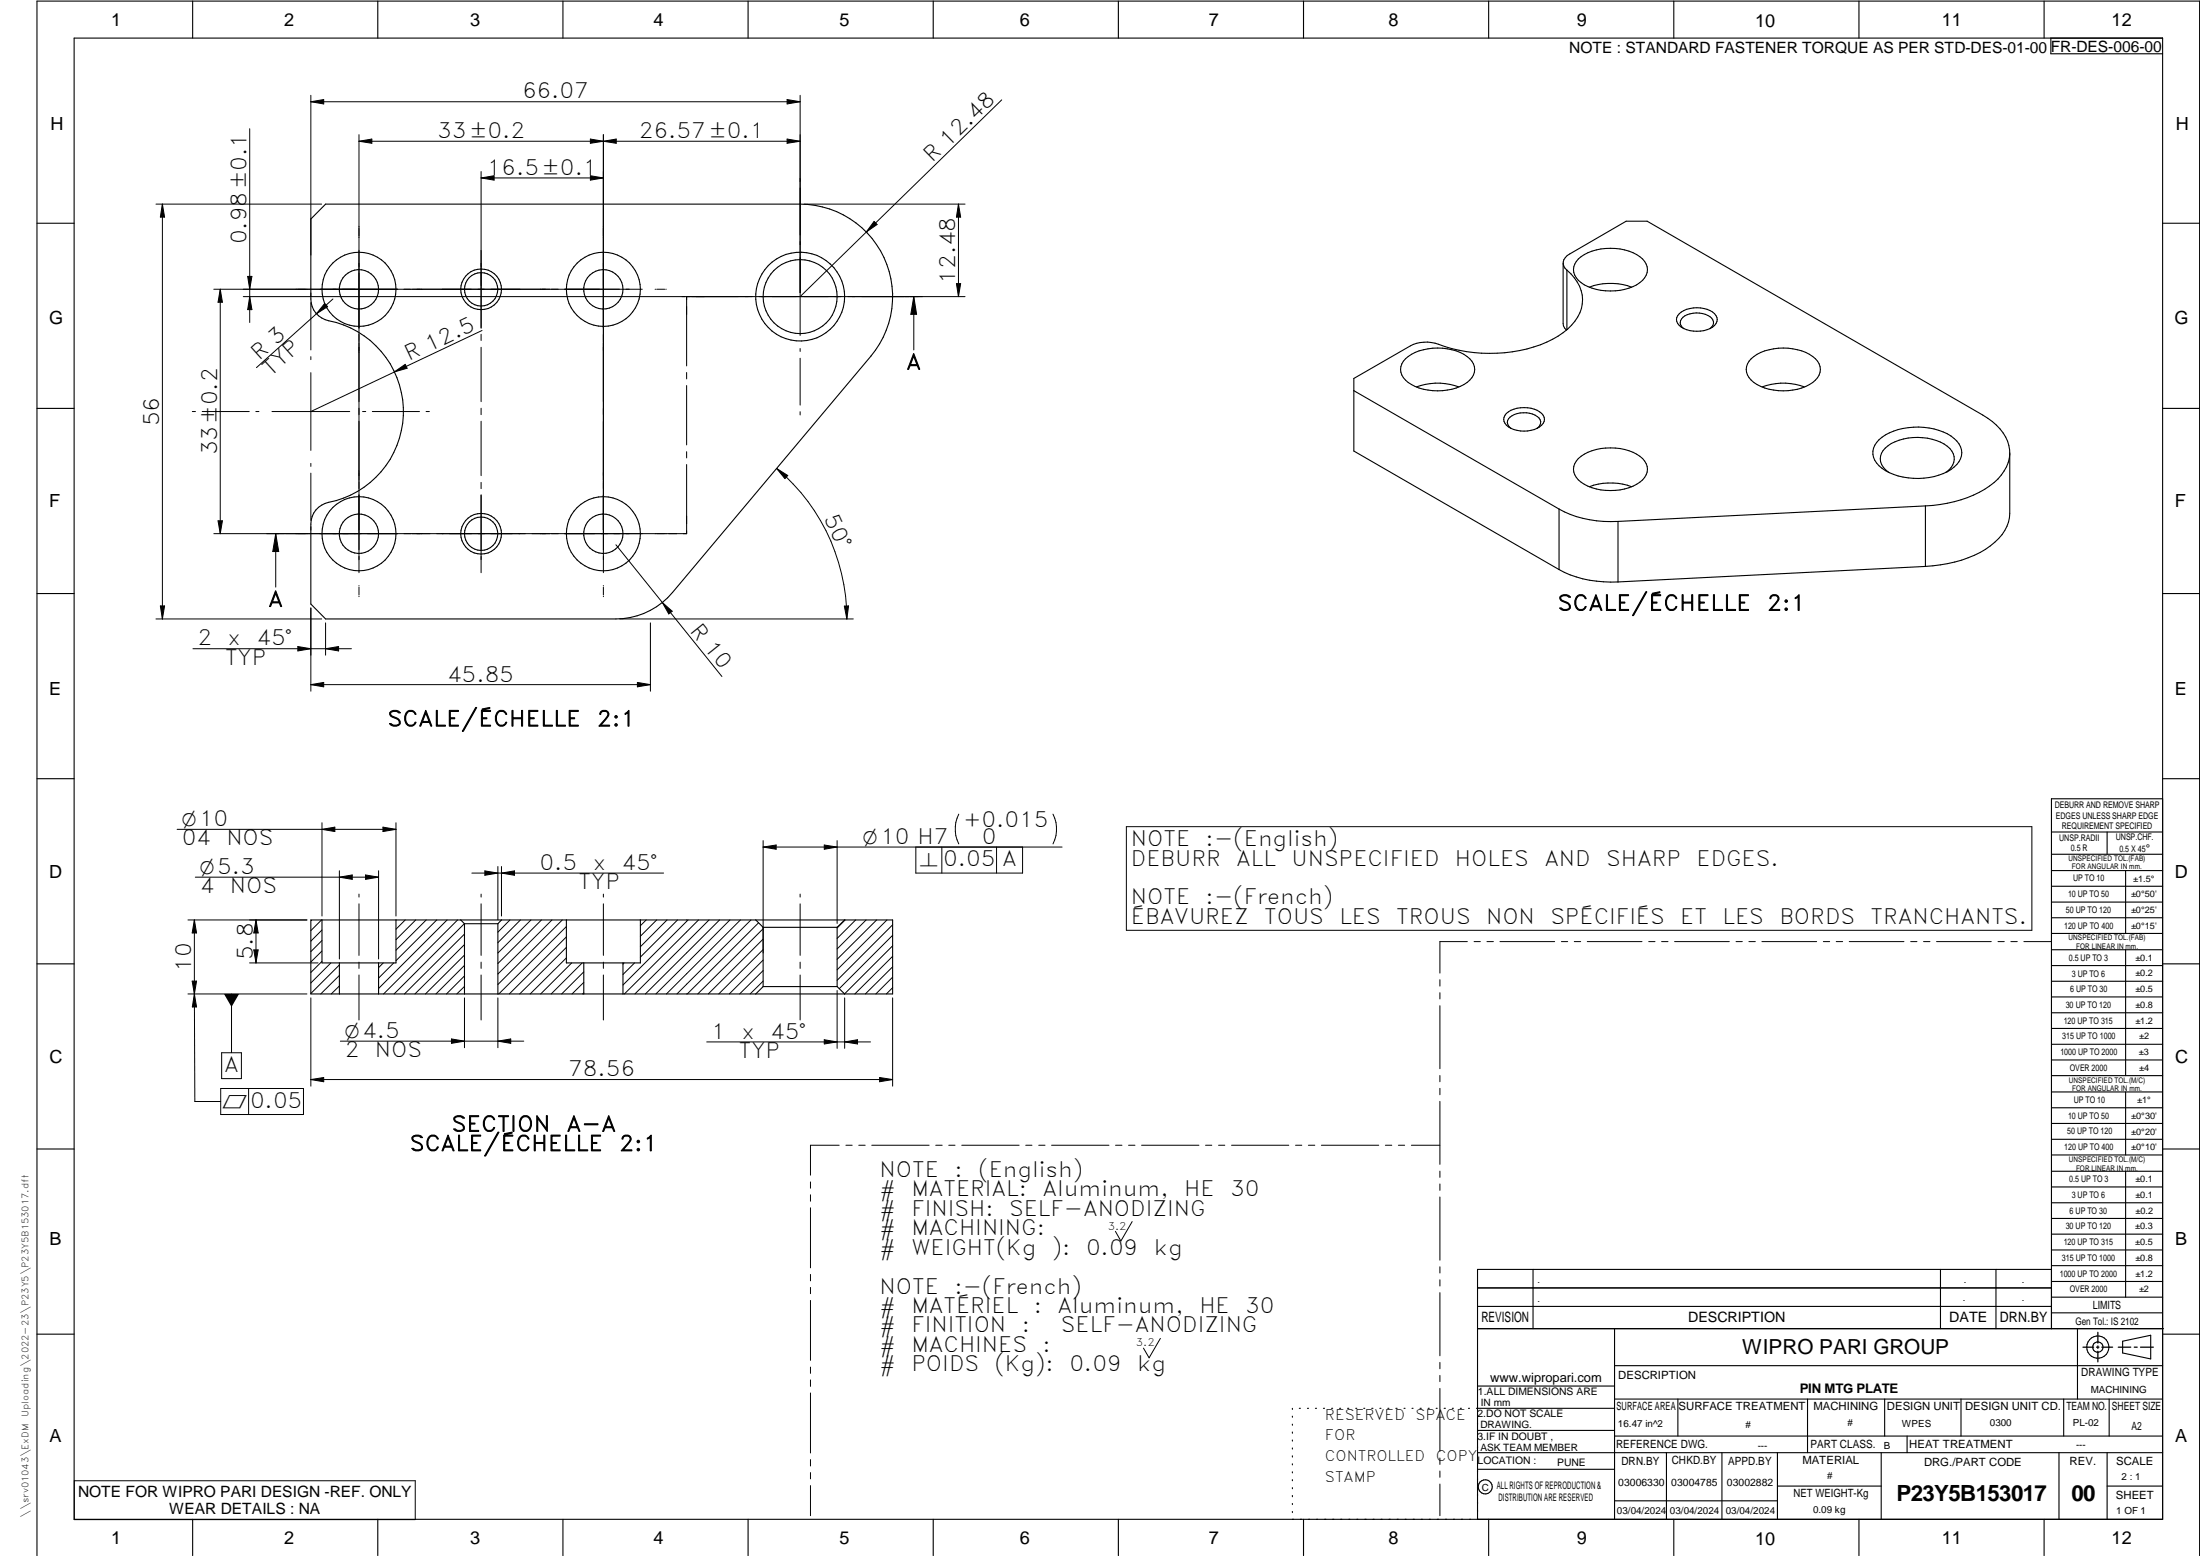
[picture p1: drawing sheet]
<svg xmlns="http://www.w3.org/2000/svg" width="594mm" height="420mm" viewBox="0 0 594 420" stroke-linecap="round" stroke-linejoin="round" font-family="sans-serif">
<g fill="none" stroke="#000" stroke-width=".3">
<path d="M20 10.3h564v400h-564zM52 .3v10M102 .3v10M152 .3v10M202 .3v10M252 .3v10M302 .3v10M352 .3v10M402 .3v10M452 .3v10M502 .3v10M552 .3v10"/>
<path d="M553.8 10.3v4.2h30.2M87.9 55.1h128.2a25 25 0 0 1 22.6 14.4 25 25 0 0 1-3.5 26.6l-53.6 63.9a20 20 0 0 1-15.3 7.1h-78.4l-4-4v-21.6a6 6 0 0 1 4.9-5.9 25.1 25.1 0 0 0 20.1-25 25.1 25.1 0 0 0-21.1-24.3 5.9 5.9 0 0 1-3.9-5.6v-21.6zM10 60.3h10M422.1 71v16.3l.1 .7 .8 1.2M423.1 72.9a2.49 2.49 0 0 1 .8-4.3l15.2-8.9h5.7l90.6 52.4a13.3 13.3 0 0 1 7.3 9.4 10.8 10.8 0 0 1-5.5 9.7 32.8 32.8 0 0 1-17.3 5.4M423.1 72.9a9.8 9.8 0 0 1 3.5 11.6 16.5 16.5 0 0 1-8.9 7.9 40.7 40.7 0 0 1-30.2 .3 9.9 9.9 0 0 0-6.6 .7l-15.3 8.8v19.6l55.4 32M423.1 72.9v16.1M426.2 69.9a14.6 14.6 0 0 1 14.8-1.7 5.6 5.6 0 0 1 3.9 4.6 6.1 6.1 0 0 1-5 5 15.4 15.4 0 0 1-12.9-1.5 4 4 0 0 1-.8-6.4zM440.6 77.6a16.4 16.4 0 0 0-11.4 0M584 60.3h10M379.6 96.9a14.2 14.2 0 0 1 12.4-2.5 7.6 7.6 0 0 1 6.1 4.6 5.1 5.1 0 0 1-3.8 5.4 15.4 15.4 0 0 1-14-1.1 4 4 0 0 1-.7-6.4zM453.5 84.7a7.9 7.9 0 0 1 9.5 0 2.4 2.4 0 0 1-1.2 4 8.2 8.2 0 0 1-8.3-.8 2.03 2.03 0 0 1 0-3.2z"/>
<path d="M454.7 88.7a1.89 1.89 0 0 1-1-1.8 1.89 1.89 0 0 1 1.2-1.6 6.6 6.6 0 0 1 7.3 .6 1.76 1.76 0 0 1-.5 2.8M472.9 96.9a14.2 14.2 0 0 1 12.5-2.5 7.6 7.6 0 0 1 6.1 4.6 4.5 4.5 0 0 1-2.9 4.8 15.3 15.3 0 0 1-15-.5 4 4 0 0 1-.7-6.4zM10 110.3h10M365.6 105.5l55.4 32M393.9 104.5a16.5 16.5 0 0 0-11.4 0M406.8 111.6a8 8 0 0 1 9.5 0 2.17 2.17 0 0 1-.6 3.7 8.1 8.1 0 0 1-8.9-.5 2.11 2.11 0 0 1 0-3.2zM415 115.7a1.93 1.93 0 0 0 1-2 1.93 1.93 0 0 0-1.5-1.6 6.3 6.3 0 0 0-7.1 1 1.84 1.84 0 0 0 .6 2.6M487.2 104.5a16.4 16.4 0 0 0-11.4 0M507.4 118.7a17.3 17.3 0 0 1 16.1-2.5 8.4 8.4 0 0 1 6.2 5.3 5.2 5.2 0 0 1-2.9 5.3 18.1 18.1 0 0 1-18.6-.4 4.7 4.7 0 0 1-.8-7.7zM584 110.3h10M421 137.5v16.3M421 137.5a29 29 0 0 0 15.9 3.3"/>
<path d="M426.2 123.8a14.6 14.6 0 0 1 14.8-1.7 5.6 5.6 0 0 1 3.9 4.6 5.4 5.4 0 0 1-3.9 4.6 15.4 15.4 0 0 1-14-1.1 4 4 0 0 1-.8-6.4zM429.2 131.4a16.4 16.4 0 0 1 11.4 0M519.9 136.6v16.4M519.9 136.6l-83 4.2M525.4 127.6a4 4 0 0 0 .4-7.1 15 15 0 0 0-15.9-.1 4 4 0 0 0 .1 7.2M542.7 122.3v16.3a11.3 11.3 0 0 1-5.2 8.8 32.1 32.1 0 0 1-17.6 5.6M421 153.8a29 29 0 0 0 15.9 3.3M436.9 140.8v16.3M519.9 153l-83 4.1M10 160.3h10M584 160.3h10M10 210.3h10"/>
<path d="M584 215.7h-30v143.1M584 210.3h10M554 224.7h30M554 230.7h30M554 235.1h30M554 239.3h30M569 224.7v6M574 235.1v17M83.9 248.4h157.1v20h-157.1zM106.9 248.4v11.6h-20v-11.6M124.4 248.4l1 1M125.4 249.4h9"/>
<path d="M125.4 249.4v19M134.4 249.4v19M135.4 248.4l-1 1M172.9 248.4v11.6h-20v-11.6M204.1 248.4l2 2M206.1 250.4v16M206.1 250.4h20M226.1 250.4v16M228.1 248.4l-2 2M554 243.6h30M554 247.8h30M554 252.1h30"/>
<path d="M554 256.5h30M574 256.5v33.9M10 260.3h10M91.6 260v8.4M102.2 260v8.4M157.6 260v8.4M168.2 260v8.4M206.1 266.4h20M206.1 266.4l-2 2M226.1 266.4l2 2M554 260.7h30M554 265h30"/>
<path d="M554 269.2h30M554 273.5h30M554 277.7h30M584 260.3h10M554 282h30M554 286.2h30M554 290.4h30M554 294.9h30M554 299.1h30M574 294.9v17M10 310.3h10M554 303.4h30"/>
<path d="M554 307.6h30M554 311.9h30M554 316.3h30M574 316.3v34M584 310.3h10M554 320.5h30M554 324.8h30M554 329h30M554 333.2h30M554 337.5h30M399 358.8h185.2M399 352.8h155"/>
<path d="M399 347.8h155M414 342.8v16M436 358.8v51.5M524 342.8v16M539 342.8v16M554 341.8h30M554 346h30M554 350.3h30M554 354.5h30M554 342.8h-155v67.5M561 358.8v19M10 360.3h10"/>
<path d="M399 374.3h37M436 377.8h148M453.1 377.8v10M488.1 377.8v14.5M508.9 377.8v10M529.5 377.8v10M557.3 377.8v10M569.5 377.8v10M573.2 362.2l7.6-1.6v6.3l-7.6-1.6zM584 368.8h-148M584 360.3h10M349 380.3v.3"/>
<path d="M349 382.4v.3M349 384.6v.3M349 386.7v.3M349 388.8v.3M349 391v.3M349 393.1v.3M349 395.3v.3M349 397.4v.3M349 399.5v.3M350.9 380.3h.2M353.1 380.3h.2M355.2 380.3h.3"/>
<path d="M357.4 380.3h.3M359.6 380.3h.3M361.7 380.3h.3M363.9 380.3h.3M366.1 380.3h.3M368.3 380.3h.2M370.4 380.3h.3M372.6 380.3h.3M374.8 380.3h.3M376.9 380.3h.4M379.1 380.3h.3M381.3 380.3h.3"/>
<path d="M383.4 380.3h.4M385.6 380.3h.3M387.8 380.3h.3M390 380.3h.3M392.2 380.3h.3M394.3 380.3h.3M396.5 380.3h.3M398.7 380.3h37.3M399 396.7h37M399 392.3h185M399 386.2h37M436 387.8h148"/>
<path d="M450 392.3v18M465 392.3v18M480 392.3v18M508 392.3v18M515 387.8v4.5M556 392.3v18M569 392.3v18M52 410.3v9.7M102 410.3v9.7M152 410.3v9.7M202 410.3v9.7M252 410.3v9.7"/>
<path d="M302 410.3v9.7M349 401.7v.3M349 403.8v.4M349 406v.3M349 408.1v.3M352 410.3v9.7M402 410.3v9.7M436 405.3h44M452 410.3v9.7M480 401.3h28M502 410.3v9.7M552 410.3v9.7"/>
<path d="M569 401.3h15M10 420v-419.7h584v419.7"/>
<circle cx="96.9" cy="78.1" r="5.3"/>
<circle cx="96.9" cy="78.1" r="10"/>
<circle cx="129.9" cy="78.1" r="5.5"/>
<circle cx="129.9" cy="78.1" r="4.5"/>
<circle cx="162.9" cy="78.1" r="5.3"/>
<circle cx="162.9" cy="78.1" r="10"/>
<circle cx="216.1" cy="80.1" r="10"/>
<circle cx="216.1" cy="80.1" r="12"/>
<circle cx="96.9" cy="144.1" r="5.3"/>
<circle cx="96.9" cy="144.1" r="10"/>
<circle cx="129.9" cy="144.1" r="5.5"/>
<circle cx="129.9" cy="144.1" r="4.5"/>
<circle cx="162.9" cy="144.1" r="5.3"/>
<circle cx="162.9" cy="144.1" r="10"/>
<circle cx="566.5" cy="363.7" r="1.39"/>
<circle cx="566.5" cy="363.8" r="3"/>
<circle cx="401.1" cy="401.5" r="1.9"/>
</g>
<g fill="none" stroke="#000" stroke-width=".27">
<path d="M67.4 34.8v52.3M83.9 25.7v43.2M83.9 27.5h132.2M83.9 27.5l3.5-.6v1.2zM96.9 38.1h119.2M96.9 36.4v118.2M96.9 38.1l3.5-.6v1.2zM159.4 37.5l3.5 .6-3.5 .6zM162.9 36.4v118.2M162.9 38.1l3.5-.6v1.2zM212.5 26.9l3.6 .6-3.6 .6zM212.5 37.5l3.6 .6-3.6 .6z"/>
<path d="M216.1 25.7v64.9M270.5 27l-54.4 53.1M42.1 55.1h44.8M43.9 55.1l.5 3.5h-1.1zM43.9 55.1v112M129.9 46.3v42.3M129.9 48h33M129.9 48l3.5-.5v1.1zM159.4 47.5l3.5 .5-3.5 .6zM217.1 55.1h43.5M236 59.8l.8 .8-2.9 2.1zM258.8 55.1l.6 3.5h-1.1z"/>
<path d="M258.8 55.1v25M59.5 78.1v66M59.5 78.1l.6 3.5h-1.2zM66.9 74.6h1.1l-.6 3.5zM83.9 79.1v.9M173.4 78.1h-115.7M176.9 78.1h.1M177.3 78.1h2.2M179.8 78.1h.1M258.3 76.6h1.1l-.6 3.5zM67.4 80.1l.6 3.5h-1.1zM83.9 81.8v12.7"/>
<path d="M83.9 96.3v.8M87.7 82l.8 .8-3 1.9zM89.9 80.7l-20.6 18.6M129.9 90.3v1.6M129.9 93.8v14.7M130.2 89.2l-46.3 21.9M185.4 80.1v18.7M216.1 94.1v.8M216.1 96.7v12.7M246.8 80.1l.7 4.8h-1.6zM246.8 80.1v14.4M260.6 80.1h-194.9"/>
<path d="M51.9 111.1h.9M54.6 111.1h12.7M69.1 111.1h.8M73.4 111.1h21M83.9 100.6v21M97.9 111.1h.9M100.5 111.1h12.8M106.5 100.4l2.9-2 .5 1zM115.1 111.1h.8M129.9 110.2v1.8M129.9 113.7v14.7M185.4 100.6v1.7"/>
<path d="M185.4 104.1v16M216.1 111.2v.9M83.9 125.1v.8M83.9 127.8v12.7M129.9 130.3v1.7M129.9 133.6v21M185.4 125.4v18.7h-127.7M185.4 122v1.7M209.7 126.5l3 1.9-.7 .8zM209.7 126.5a52.8 52.8 0 0 1 19 40.6M58.9 140.6h1.2l-.6 3.5zM74.5 144.1l.8 4.8h-1.6z"/>
<path d="M74.5 144.1v14.4M83.9 142.2v.9M96.9 158.1v.1M96.9 158.5v2.2M162.9 158.1v.1M162.9 158.5v2.2M166.3 147.1l28.6 35.6M42.1 167.1h44.8M43.3 163.6h1.1l-.5 3.5zM52.1 175.2h42.8M80.4 174.6l3.5 .6-3.5 .6zM83.9 164.2v22.4"/>
<path d="M87.9 175.2l3.5-.6v1.2zM87.9 168.2v8.7M96.9 161v.1M162.9 161v.1M167.3 167.1h63.1M175.6 168.2v18.4M178.9 162.7l2.6 2.4-.9 .7zM228 163.7l1.1-.1-.4 3.5zM83.9 184.9h91.7M83.9 184.9l3.5-.6v1.2zM172.1 184.3l3.5 .6-3.5 .6zM258.9 219.8a9 9 0 0 0 0 8.1"/>
<path d="M284.3 219.8a9 9 0 0 1 0 8.1M47.8 223.9h59.1M52.7 236.9h49.5M86.9 223.9l3.5-.5v1.1zM86.9 222.2v25.2M91.6 236.9l3.5-.6v1.1zM91.6 235.1v23.9M98.7 236.3l3.5 .6-3.5 .5zM102.2 235.1v23.9M103.4 223.4l3.5 .5-3.5 .6zM106.9 222.2v25.2M127.4 235.8h51.8"/>
<path d="M130.9 235.2l3.5 .6-3.5 .5zM134.4 234v14.4M135.4 234v13.4M135.4 235.8l3.5-.6v1.1zM206.1 227v30.3M206.1 228.7l3.5-.5v1.1zM206.1 228.7h80.7M222.6 228.2l3.5 .5-3.5 .6zM226.1 227v22.3M247.3 228.7v7.1h28.8v-7.1M254.3 228.7v7.1M269.1 228.7v7.1"/>
<path d="M304.2 223.2h244.5v28h-244.5zM50.8 248.4h32.1M52.5 248.4l.6 3.5h-1.2zM52.5 248.4v20M68.5 256.5h1.2l-.6 3.5zM69.1 248.4v11.6M69.1 248.4l.6 3.5h-1.2zM86.8 248.4l-2.9 2.9M86.9 254l-3 3M86.9 256.8l-3 3M86.9 259.6l-3 3M86.9 251.1l-3 3"/>
<path d="M96.9 241.4v.8M96.9 244.1v13.9M96.9 259.8v1.7M109.4 248.4l-2.5 2.5M112.3 248.4l-5.4 5.3M115.1 248.4l-8.2 8.2M117.9 248.4l-11 11M120.7 248.4l-18.5 18.5M123.6 248.4l-20 20M125.4 249.4l-19 19M125.4 252.2l-16.2 16.2M125.4 255.1l-13.4 13.3"/>
<path d="M125.4 257.9l-10.5 10.5M129.9 241.4v.8M129.9 244.1v13.9M129.9 259.8v1.7M137.7 248.4l-3.3 3.3M140.5 248.4l-6.1 6.2M143.4 248.4l-9 8.9M146.2 248.4l-11.8 11.8M149 248.4l-14.6 14.6M151.8 248.4l-17.4 17.5M152.9 255.8l-12.6 12.6M152.9 258.7l-9.7 9.7"/>
<path d="M152.9 250.2l-18.2 18.2M152.9 253l-15.4 15.4M162.9 241.4v.8M162.9 244.1v13.9M162.9 259.8v1.7M174.5 248.4l-1.6 1.6M177.3 248.4l-4.4 4.4M180.1 248.4l-7.2 7.3M183 248.4l-10.1 10M185.8 248.4l-17.6 17.6M188.6 248.4l-20 20M191.5 248.4l-20.1 20"/>
<path d="M194.3 248.4l-20 20M197.1 248.4l-20 20M199.9 248.4l-19.9 20M202.8 248.4l-20 20M204.8 249.2l-19.2 19.2M206.1 259.2l-9.2 9.2M206.1 256.4l-12 12M206.1 253.6l-14.8 14.8M206.1 250.8l-17.7 17.6M216.1 241.4v.8M216.1 244.1v13.9M216.1 259.8v1.7"/>
<path d="M228.2 248.4l-2.1 2.2M231 248.4l-4.9 5M233.9 248.4l-7.8 7.8M236.7 248.4l-10.6 10.6M239.5 248.4l-13.4 13.5M241 252.6l-14.4 14.4M241 258.2l-10.2 10.2M241 249.7l-14.9 15M241 255.4l-13 13M396.2 254.3h-7.4v8.5M398.1 254.3h1.6M401.5 254.3h1.8"/>
<path d="M405 254.3h14.8M421.6 254.3h1.7M425.1 254.3h1.7M428.6 254.3h14.8M445.2 254.3h1.7M448.7 254.3h1.7M452.2 254.3h14.8M468.8 254.3h1.7M472.3 254.3h1.7M475.8 254.3h14.8M492.4 254.3h1.7M495.8 254.3h1.8"/>
<path d="M499.4 254.3h14.7M516 254.3h1.6M519.4 254.3h1.8M522.9 254.3h14.8M539.5 254.3h1.7M543 254.3h1.7M546.5 254.3h7.4M50.8 268.4h32.1M51.9 264.9h1.2l-.6 3.5zM52.5 268.4l.6 3.5h-1.2zM52.5 268.4l.1 29h7M62.5 268.4v15.9"/>
<path d="M67.4 260h18.5M83.9 269.5v23.8M89.4 260l-5.5 5.4M91.6 266.2l-2.2 2.2M91.6 263.4l-5 5M91.6 260.6l-7.7 7.7M96.9 263.3v12.1M103.5 260l-1.3 1.3M106.3 260l-4.1 4.1M125.4 260.7l-7.7 7.7M125.4 263.5l-4.8 4.9M125.4 266.4l-2 2"/>
<path d="M125.4 269.5v13.4M129.9 263.3v12.1M134.4 269.5v13.4M154.4 260l-8.4 8.4M157.2 260l-8.4 8.4M157.6 262.4l-5.9 6M157.6 265.3l-3.1 3.1M157.6 268.1l-.3 .3M162.9 263.3v12.1M168.5 260l-.3 .3M171.4 260l-3.2 3.1M206.1 264.9l-3.5 3.5"/>
<path d="M206.1 262.1l-6.4 6.3M216.1 263.3v12.1M226.1 267.5v15.6M228.1 269.5v13.6M241 266.7l-1.7 1.7M241 263.9l-4.5 4.5M241 261.1l-7.3 7.3M241 269.5v23.8M388.8 264.5v1.8M388.8 268.1v1.6M388.8 271.6v17M59.6 293.9h22.4v7h-22.4z"/>
<path d="M59.9 284.3h5.3v7h-5.3zM67.1 293.9v7M83.9 291.5h157.1M83.9 291.5l3.5-.5v1.1zM91.9 281.1h49.5M121.9 280.5l3.5 .6-3.5 .6zM134.4 281.1l3.5-.6v1.2zM190.8 281.3h44.3M222.6 280.8l3.5 .5-3.5 .6zM228.1 281.3l3.5-.5v1.1zM237.5 291l3.5 .5-3.5 .6zM388.8 290.4v1.7"/>
<path d="M388.8 293.9v1.7M388.8 297.4v17M218.9 319.2v1.6M226.6 309.2h-7.7v8.1M228.4 309.2h1.7M231.9 309.2h1.7M235.4 309.2h15.5M252.7 309.2h1.7M256.2 309.2h1.7M259.7 309.2h15.5M277 309.2h1.7M280.5 309.2h1.7"/>
<path d="M284 309.2h15.5M301.2 309.2h1.8M304.8 309.2h1.7M308.3 309.2h15.5M325.5 309.2h1.7M329.1 309.2h1.6M332.6 309.2h15.4M349.8 309.2h1.7M353.3 309.2h1.7M356.8 309.2h15.5M374.1 309.2h1.7M377.6 309.2h1.7"/>
<path d="M381.1 309.2h7.7M388.8 316.2v1.7M388.8 319.7v1.7M218.9 322.6v1.8M218.9 326.1v16.2M305.7 329.9l-3 5.2-1.5-2.6M388.8 323.2v17.1M218.9 344.1v1.8M218.9 347.6v1.7M218.9 351.2v16.1M388.8 342.1v1.6M388.8 345.6v1.7"/>
<path d="M388.8 349v17.1M218.9 369.1v1.7M218.9 372.6v1.8M218.9 376.1v16.2M313.3 361.4l-3 5.2-1.5-2.6M388.8 367.9v1.7M388.8 371.4v1.7M388.8 374.9v17M20.1 399.8h92v10.5h-92zM218.9 394.1v1.8M218.9 397.6v1.7M388.8 393.7v1.7"/>
<path d="M388.8 397.2v1.7M218.9 401.2v8.1M388.8 400.7v8.6"/>
</g>
<path d="M566.5 359.7v3M562.5 363.8h2.9M566.1 363.8h.7M566.5 363.4v.7M566.5 364.9v2.8M567.6 363.8h2.9M572 363.8h3.4M576.3 363.8h.8M578 363.8h3.5" fill="none" stroke="#000" stroke-width=".34"/>
<g fill="#000">
<path d="M83.9 27.5l3.5-.6v1.2zM96.9 38.1l3.5-.6v1.2zM159.4 37.5l3.5 .6-3.5 .6zM162.9 38.1l3.5-.6v1.2zM212.5 26.9l3.6 .6-3.6 .6zM212.5 37.5l3.6 .6-3.6 .6zM43.9 55.1l.5 3.5h-1.1zM129.9 48l3.5-.5v1.1zM159.4 47.5l3.5 .5-3.5 .6zM258.8 55.1l.6 3.5h-1.1zM66.9 74.6h1.1l-.6 3.5zM236 59.8l.8 .8-2.9 2.1z"/>
<path d="M258.3 76.6h1.1l-.6 3.5zM59.5 78.1l.6 3.5h-1.2zM67.4 80.1l.6 3.5h-1.1zM87.7 82l.8 .8-3 1.9zM106.5 100.4l2.9-2 .5 1zM246.8 80.1l.7 4.8h-1.6zM209.7 126.5l3 1.9-.7 .8zM58.9 140.6h1.2l-.6 3.5zM74.5 144.1l.8 4.8h-1.6zM43.3 163.6h1.1l-.5 3.5zM80.4 174.6l3.5 .6-3.5 .6zM87.9 175.2l3.5-.6v1.2z"/>
<path d="M178.9 162.7l2.6 2.4-.9 .7zM228 163.7l1.1-.1-.4 3.5zM83.9 184.9l3.5-.6v1.2zM172.1 184.3l3.5 .6-3.5 .6zM86.9 223.9l3.5-.5v1.1zM91.6 236.9l3.5-.6v1.1zM98.7 236.3l3.5 .6-3.5 .5zM103.4 223.4l3.5 .5-3.5 .6zM130.9 235.2l3.5 .6-3.5 .5zM135.4 235.8l3.5-.6v1.1zM206.1 228.7l3.5-.5v1.1zM222.6 228.2l3.5 .5-3.5 .6z"/>
<path d="M52.5 248.4l.6 3.5h-1.2zM69.1 248.4l.6 3.5h-1.2zM68.5 256.5h1.2l-.6 3.5zM51.9 264.9h1.2l-.6 3.5zM52.5 268.4l.6 3.5h-1.2zM60.5 268.4h4.1l-2.1 3.5zM83.9 291.5l3.5-.5v1.1zM121.9 280.5l3.5 .6-3.5 .6zM134.4 281.1l3.5-.6v1.2zM222.6 280.8l3.5 .5-3.5 .6zM228.1 281.3l3.5-.5v1.1zM237.5 291l3.5 .5-3.5 .6z"/>
</g>
<g font-size="6">
<text x="512.1" y="405.2">P23Y5B153017</text>
<text x="559.4" y="405.2">00</text>
</g>
<g font-size="5.7">
<text x="141" y="26.6">66.07</text>
<text x="118.1" y="37.3">33±0.2</text>
<text x="172.5" y="37.3">26.57±0.1</text>
<text x="131.4" y="47.2">16.5±0.1</text>
<text x="251.7" y="44.1" transform="rotate(-44 251.7 44.1)">R 12.48</text>
<text x="66.6" y="66" transform="rotate(-90 66.6 66)">0.98±0.1</text>
<text x="258" y="76.6" transform="rotate(-90 258 76.6)">12.48</text>
<text x="70" y="97.4" transform="rotate(-42 70 97.4)">R 3</text>
<text x="73.1" y="101.7" transform="rotate(-42 73.1 101.7)">TYP</text>
<text x="110.4" y="97.6" transform="rotate(-25 110.4 97.6)">R 12.5</text>
<text x="244.7" y="99.7">A</text>
<text x="43" y="115.1" transform="rotate(-90 43 115.1)">56</text>
<text x="58.6" y="123" transform="rotate(-90 58.6 123)">33±0.2</text>
<text x="222.4" y="139.7" transform="rotate(65 222.4 139.7)">50°</text>
<text x="72.4" y="163.8">A</text>
<text x="420.6" y="164.8">SCALE/ÉCHELLE</text>
<text x="477.2" y="164.8">2:1</text>
<text x="186.1" y="170.3" transform="rotate(51 186.1 170.3)">R 10</text>
<text x="53.3" y="174.3">2</text>
<text x="60.8" y="179.5">TYP</text>
<text x="61.5" y="174.3">x</text>
<text x="69.2" y="174.3">45°</text>
<text x="120.7" y="184">45.85</text>
<text x="104.6" y="196.1">SCALE/ÉCHELLE</text>
<text x="161.2" y="196.1">2:1</text>
<text x="260.1" y="223.3">+0.015</text>
<text x="265.1" y="227.9">0</text>
<text x="49.1" y="228.3">04</text>
<text x="61.1" y="228.3">NOS</text>
<text x="254.7" y="234">0.05 A</text>
<text x="305.4" y="228.5">NOTE</text>
<text x="305.4" y="233.7">DEBURR</text>
<text x="325.6" y="228.5">:-(English)</text>
<text x="333.8" y="233.7">ALL</text>
<text x="348.7" y="233.7">UNSPECIFIED</text>
<text x="392.9" y="233.7">HOLES</text>
<text x="417" y="233.7">AND</text>
<text x="433.7" y="233.7">SHARP</text>
<text x="458.1" y="233.7">EDGES.</text>
<text x="145.7" y="234.9">0.5</text>
<text x="160.1" y="234.9">x</text>
<text x="167.8" y="234.9">45°</text>
<text x="54" y="241.2">4</text>
<text x="62.1" y="241.2">NOS</text>
<text x="156.2" y="240.1">TYP</text>
<text x="305.4" y="244.2">NOTE</text>
<text x="325.6" y="244.2">:-(French)</text>
<text x="305.4" y="249.5">ÉBAVUREZ</text>
<text x="341.4" y="249.5">TOUS</text>
<text x="361.7" y="249.5">LES</text>
<text x="377" y="249.5">TROUS</text>
<text x="401.3" y="249.5">NON</text>
<text x="418.7" y="249.5">SPÉCIFIÉS</text>
<text x="453.7" y="249.5">ET</text>
<text x="465.1" y="249.5">LES</text>
<text x="480.5" y="249.5">BORDS</text>
<text x="505.1" y="249.5">TRANCHANTS.</text>
<text x="51.6" y="262.4" transform="rotate(-90 51.6 262.4)">10</text>
<text x="68.3" y="259.3" transform="rotate(-90 68.3 259.3)">5.8</text>
<text x="192.1" y="280.5">1</text>
<text x="200.2" y="280.5">x</text>
<text x="208" y="280.5">45°</text>
<text x="93.1" y="285.5">2</text>
<text x="101.3" y="285.5">NOS</text>
<text x="199.5" y="285.7">TYP</text>
<text x="60.5" y="289.5">A</text>
<text x="153.5" y="290.7">78.56</text>
<text x="67.5" y="299.2">0.05</text>
<text x="122" y="305.5">SECTION</text>
<text x="153" y="305.5">A-A</text>
<text x="110.7" y="310.8">SCALE/ÉCHELLE</text>
<text x="167.2" y="310.8">2:1</text>
<text x="237.5" y="317.8">NOTE</text>
<text x="257.7" y="317.8">:</text>
<text x="264.1" y="317.8">(English)</text>
<text x="237.5" y="323">#</text>
<text x="246.1" y="323">MATERIAL:</text>
<text x="281.5" y="323">Aluminum,</text>
<text x="319.8" y="323">HE</text>
<text x="332.2" y="323">30</text>
<text x="237.5" y="328.3">#</text>
<text x="246.1" y="328.3">FINISH:</text>
<text x="272.5" y="328.3">SELF-ANODIZING</text>
<text x="237.5" y="333.5">#</text>
<text x="246.1" y="333.5">MACHINING:</text>
<text x="237.5" y="338.8">#</text>
<text x="246.1" y="338.8">WEIGHT(Kg</text>
<text x="284" y="338.8">):</text>
<text x="293.3" y="338.8">0.09</text>
<text x="311.6" y="338.8">kg</text>
<text x="237.5" y="349.3">NOTE</text>
<text x="257.7" y="349.3">:-(French)</text>
<text x="237.5" y="354.5">#</text>
<text x="237.5" y="359.8">#</text>
<text x="246.1" y="359.8">FINITION</text>
<text x="246.1" y="354.5">MATÉRIEL</text>
<text x="275.9" y="359.8">:</text>
<text x="279.2" y="354.5">:</text>
<text x="285.6" y="354.5">Aluminum,</text>
<text x="286.5" y="359.8">SELF-ANODIZING</text>
<text x="323.9" y="354.5">HE</text>
<text x="336.3" y="354.5">30</text>
<text x="237.5" y="365">#</text>
<text x="246.1" y="365">MACHINES</text>
<text x="281.5" y="365">:</text>
<text x="237.5" y="370.3">#</text>
<text x="246.1" y="370.3">POIDS</text>
<text x="268.5" y="370.3">(Kg):</text>
<text x="288.8" y="370.3">0.09</text>
<text x="307.1" y="370.3">kg</text>
</g>
<text font-size="5.6" x="470.5" y="365.5">WIPRO PARI GROUP</text>
<g font-size="5.4">
<text x="49.1" y="223.1">O10</text>
<text x="233" y="227.9">O10 H7</text>
<text x="248.4" y="234">n</text>
<text x="54" y="236">O5.3</text>
<text x="93.1" y="280.3">O4.5</text>
<text x="60" y="299.2">r</text>
</g>
<g font-size="4.9">
<text x="30" y="6.9">1</text>
<text x="76.7" y="6.9">2</text>
<text x="127" y="6.9">3</text>
<text x="176.5" y="6.9">4</text>
<text x="226.7" y="6.9">5</text>
<text x="275.4" y="6.9">6</text>
<text x="326.4" y="6.9">7</text>
<text x="375" y="6.9">8</text>
<text x="425.8" y="6.9">9</text>
<text x="473.9" y="7.3">10</text>
<text x="524.3" y="6.9">11</text>
<text x="570.2" y="6.9">12</text>
<text x="13.6" y="35.1">H</text>
<text x="587.6" y="35.1">H</text>
<text x="13.2" y="87.5">G</text>
<text x="587.2" y="87.5">G</text>
<text x="13.2" y="137">F</text>
<text x="587.2" y="137">F</text>
<text x="13.2" y="187.6">E</text>
<text x="587.2" y="187.6">E</text>
<text x="13.2" y="237">D</text>
<text x="587.2" y="237">D</text>
<text x="13.4" y="287.1">C</text>
<text x="587.4" y="287.1">C</text>
<text x="13.4" y="336.2">B</text>
<text x="587.4" y="336.2">B</text>
<text x="13.4" y="389.3">A</text>
<text x="587.4" y="389.3">A</text>
<text x="30" y="416.9">1</text>
<text x="76.7" y="416.9">2</text>
<text x="127" y="416.9">3</text>
<text x="176.5" y="416.9">4</text>
<text x="226.7" y="416.9">5</text>
<text x="275.4" y="416.9">6</text>
<text x="326.4" y="416.9">7</text>
<text x="375" y="416.9">8</text>
<text x="425.8" y="416.9">9</text>
<text x="473.9" y="417.3">10</text>
<text x="524.3" y="416.9">11</text>
<text x="570.2" y="416.9">12</text>
</g>
<g font-size="4.2">
<text x="423.7" y="14.3">NOTE : STANDARD FASTENER TORQUE AS PER STD-DES-01-00</text>
<text x="553.8" y="14">FR-DES-006-00</text>
<text x="21.1" y="404.3">NOTE FOR WIPRO PARI DESIGN -REF. ONLY</text>
<text x="45.7" y="408.8">WEAR DETAILS : NA</text>
</g>
<g font-size="3.9">
<text x="400" y="357.1">REVISION</text>
<text x="455.9" y="357.1">DESCRIPTION</text>
<text x="526.4" y="357.1">DATE</text>
<text x="540" y="357.1">DRN.BY</text>
<text x="357.8" y="383.3">RESERVED</text>
<text x="382.3" y="383.3">SPACE</text>
<text x="357.8" y="388.9">FOR</text>
<text x="357.8" y="394.5">CONTROLLED</text>
<text x="387.8" y="394.5">COPY</text>
<text x="357.8" y="400">STAMP</text>
</g>
<text font-size="3.6" x="486" y="376.1">PIN MTG PLATE</text>
<text font-size="3.5" x="402.4" y="373.3">www.wipropari.com</text>
<g font-size="3.1">
<text x="565.1" y="353.5">LIMITS</text>
<text x="562" y="371.7">DRAWING TYPE</text>
<text x="437" y="372.3">DESCRIPTION</text>
<text x="436.5" y="380.8">SURFACE AREA</text>
<text x="453.3" y="380.8">SURFACE TREATMENT</text>
<text x="489.7" y="380.8">MACHINING</text>
<text x="509.5" y="380.8">DESIGN UNIT</text>
<text x="530.6" y="380.8">DESIGN UNIT CD.</text>
<text x="558" y="380.6">TEAM NO.</text>
<text x="570.3" y="380.7">SHEET SIZE</text>
<text x="575.6" y="386.1">A2</text>
<text x="436.4" y="391.1">REFERENCE DWG.</text>
<text x="437.8" y="395.5">DRN.BY</text>
<text x="451.4" y="395.4">CHKD.BY</text>
<text x="466.6" y="395.5">APPD.BY</text>
<text x="486.7" y="395.4">MATERIAL</text>
<text x="488.9" y="390.9">PART CLASS.</text>
<text x="515.6" y="390.9">HEAT TREATMENT</text>
<text x="519.6" y="395.9">DRG./PART CODE</text>
<text x="558.9" y="395.5">REV.</text>
<text x="571.4" y="395.6">SCALE</text>
<text x="484.3" y="404.2">NET WEIGHT-Kg</text>
<text x="571.4" y="404.7">SHEET</text>
</g>
<text font-size="3" x="579.5" y="230.1">°</text>
<g font-size="2.8">
<text x="299.1" y="332.1">3.2</text>
<text x="560.4" y="357.7">Gen Tol.: IS 2102</text>
<text x="306.7" y="363.6">3.2</text>
<text x="399.1" y="376.6">1.ALL DIMENSIONS ARE</text>
<text x="399" y="382.7">2.DO NOT SCALE</text>
<text x="399" y="388.7">3.IF IN DOUBT ,</text>
<text x="399" y="395.4">LOCATION :</text>
<text x="420.5" y="396">PUNE</text>
<text x="404.2" y="402">ALL RIGHTS OF REPRODUCTION &amp;</text>
<text x="437" y="401.2">03006330</text>
<text x="451.3" y="401.2">03004785</text>
<text x="466.3" y="401.2">03002882</text>
<text x="404.7" y="405.4">DISTRIBUTION ARE RESERVED</text>
</g>
<g font-size="2.7">
<text x="564.6" y="376.2">MACHINING</text>
<text x="399.9" y="379.7">IN mm</text>
<text x="399.7" y="385.7">DRAWING.</text>
<text x="436.9" y="385.4">16.47 in^2</text>
<text x="471.4" y="385.5">#</text>
<text x="498.9" y="385">#</text>
<text x="513.6" y="385.3">WPES</text>
<text x="537.3" y="385.1">0300</text>
<text x="559.7" y="385.1">PL-02</text>
<text x="399.7" y="391.8">ASK TEAM MEMBER</text>
<text x="474.6" y="391.2">---</text>
<text x="508.7" y="391.2">B</text>
<text x="560.6" y="391.1">---</text>
<text x="493.4" y="399.5">#</text>
<text x="572.8" y="399.7">2 : 1</text>
<text x="400.1" y="402.5">C</text>
<text x="436.6" y="408.7">03/04/2024</text>
<text x="450.9" y="408.8">03/04/2024</text>
<text x="466" y="408.9">03/04/2024</text>
<text x="489.6" y="408.5">0.09 kg</text>
<text x="571.4" y="408.7">1 OF 1</text>
</g>
<g font-size="2.5">
<text x="554.9" y="218.3">DEBURR AND REMOVE SHARP</text>
<text x="555.2" y="221">EDGES UNLESS SHARP EDGE</text>
<text x="556.1" y="227.1">UNSP.RADII</text>
<text x="556.8" y="223.8">REQUIREMENT SPECIFIED</text>
<text x="571.4" y="226.9">UNSP.CHF.</text>
<text x="559.2" y="229.9">0.5 R</text>
<text x="572.3" y="230.1">0.5 X 45</text>
<text x="559.8" y="238">UP TO 10</text>
<text x="576.1" y="238.1">±1.5°</text>
<text x="558.5" y="242.2">10 UP TO 50</text>
<text x="575.5" y="242.3">±0°50'</text>
<text x="557.4" y="250.7">120 UP TO 400</text>
<text x="557.9" y="246.5">50 UP TO 120</text>
<text x="575.5" y="250.7">±0°15'</text>
<text x="575.5" y="246.5">±0°25'</text>
<text x="558.7" y="259.4">0.5 UP TO 3</text>
<text x="559.5" y="263.7">3 UP TO 6</text>
<text x="576.6" y="263.6">±0.2</text>
<text x="576.6" y="259.4">±0.1</text>
<text x="559" y="267.9">6 UP TO 30</text>
<text x="576.6" y="267.9">±0.5</text>
<text x="557.8" y="272.2">30 UP TO 120</text>
<text x="576.6" y="272.2">±0.8</text>
<text x="556.9" y="280.7">315 UP TO 1000</text>
<text x="557.3" y="276.4">120 UP TO 315</text>
<text x="576.6" y="276.4">±1.2</text>
<text x="577.7" y="280.7">±2</text>
<text x="556.4" y="284.9">1000 UP TO 2000</text>
<text x="577.6" y="284.9">±3</text>
<text x="558.9" y="289.2">OVER 2000</text>
<text x="577.7" y="289.3">±4</text>
<text x="560" y="297.9">UP TO 10</text>
<text x="577.1" y="297.9">±1°</text>
<text x="558.5" y="302.1">10 UP TO 50</text>
<text x="575.5" y="302.1">±0°30'</text>
<text x="557.4" y="310.6">120 UP TO 400</text>
<text x="558.2" y="306.3">50 UP TO 120</text>
<text x="575.5" y="310.6">±0°10'</text>
<text x="575.5" y="306.4">±0°20'</text>
<text x="558.8" y="319.2">0.5 UP TO 3</text>
<text x="559.4" y="323.4">3 UP TO 6</text>
<text x="576.6" y="319.2">±0.1</text>
<text x="576.6" y="323.5">±0.1</text>
<text x="558.9" y="327.7">6 UP TO 30</text>
<text x="576.7" y="327.7">±0.2</text>
<text x="557.8" y="332">30 UP TO 120</text>
<text x="576.6" y="332">±0.3</text>
<text x="556.8" y="340.5">315 UP TO 1000</text>
<text x="557.3" y="336.3">120 UP TO 315</text>
<text x="576.6" y="336.3">±0.5</text>
<text x="576.6" y="340.5">±0.8</text>
<text x="415.2" y="346.4">.</text>
<text x="530.3" y="346.5">.</text>
<text x="545.9" y="346.4">.</text>
<text x="556.2" y="344.7">1000 UP TO 2000</text>
<text x="576.6" y="344.7">±1.2</text>
<text x="415.2" y="351.5">.</text>
<text x="530" y="351.3">.</text>
<text x="545.9" y="351.4">.</text>
<text x="558.9" y="349">OVER 2000</text>
<text x="577.6" y="349">±2</text>
</g>
<g font-size="2.4">
<text x="7.7" y="382.7" transform="rotate(-90 7.7 382.7)">Uploading\2022-23\P23Y5\P23Y5B153017.dft</text>
<text x="7.7" y="409.8" transform="rotate(-90 7.7 409.8)">\\srv01043\ExDM</text>
</g>
<g font-size="2.1">
<text x="558.5" y="232.4">UNSPECIFIED TOL.(FAB)</text>
<text x="559.5" y="234.7">FOR ANGULAR IN mm.</text>
<text x="558.6" y="253.9">UNSPECIFIED TOL.(FAB)</text>
<text x="560.7" y="256.3">FOR LINEAR IN mm.</text>
<text x="558.7" y="292.3">UNSPECIFIED TOL.(M/C)</text>
<text x="559.6" y="294.7">FOR ANGULAR IN mm.</text>
<text x="558.7" y="313.7">UNSPECIFIED TOL.(M/C)</text>
<text x="560.6" y="316.1">FOR LINEAR IN mm.</text>
</g>
</svg>
